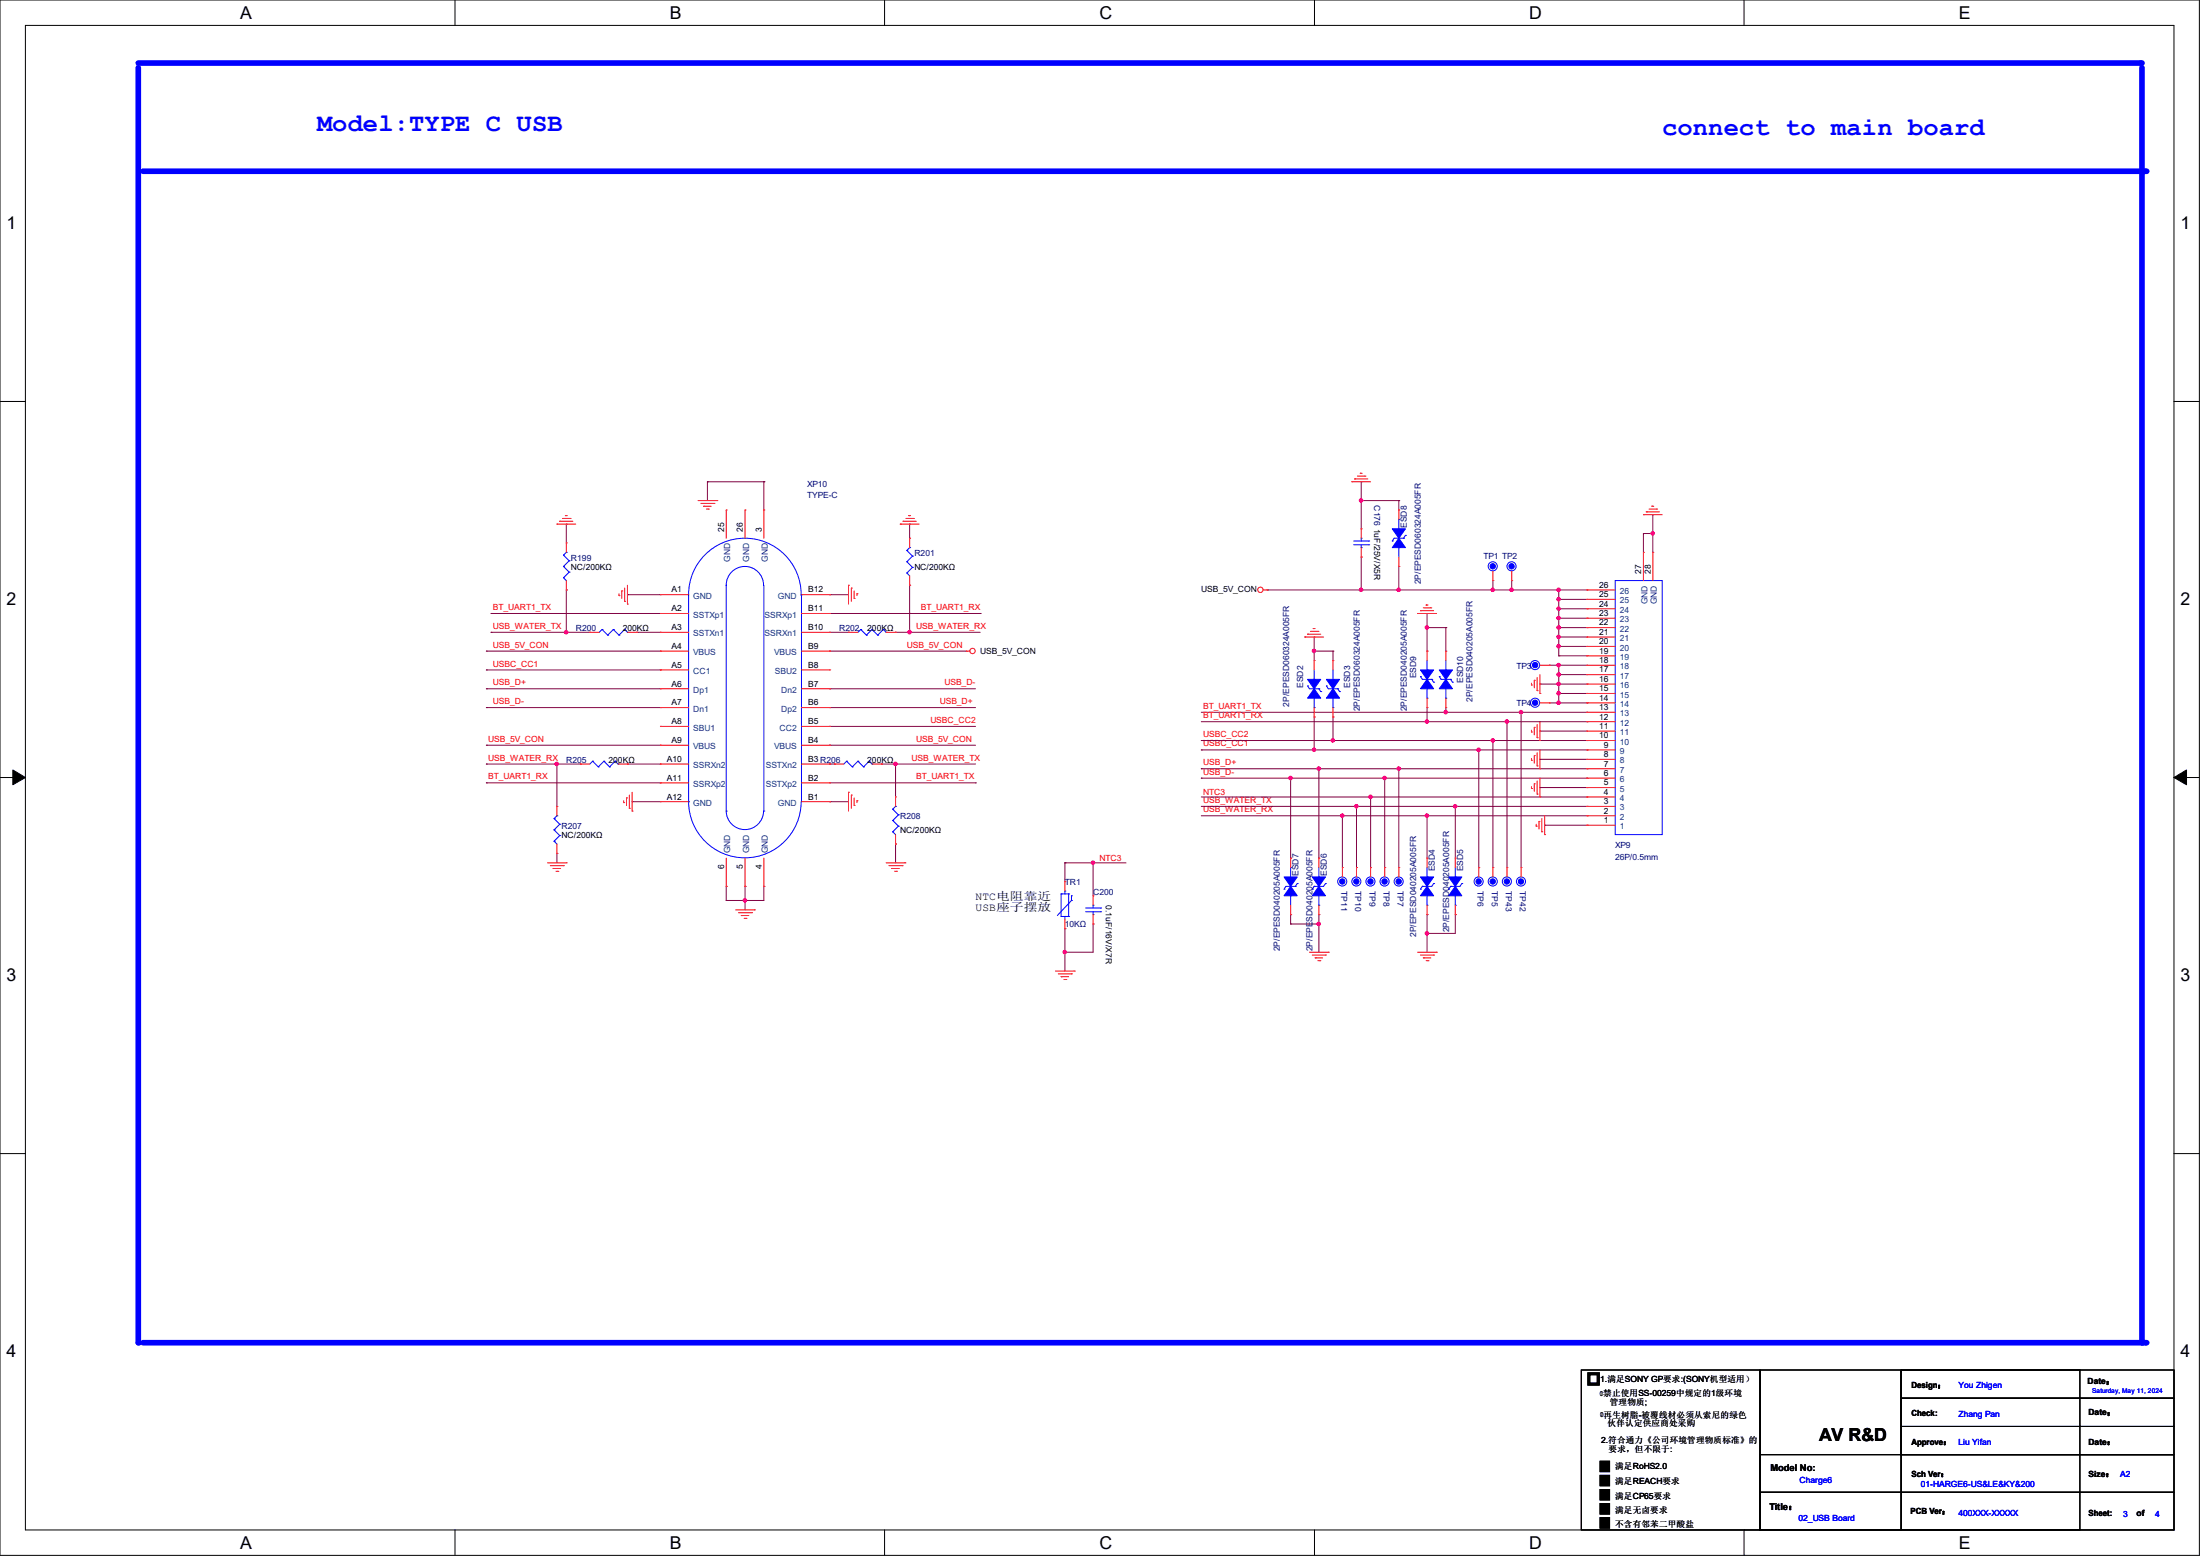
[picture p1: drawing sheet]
<svg xmlns="http://www.w3.org/2000/svg" width="297mm" height="210mm" viewBox="0 0 297 210" stroke-linecap="round" stroke-linejoin="round" font-family="sans-serif">
<path d="M0 0h296.9v209.9h-296.9zM3.4 3.4h290.1v203.1h-290.1z" fill="none" stroke="#000" stroke-width=".14"/>
<g fill="#fff">
<path d="M32.4 .4h1.6v2.7h-1.6z"/>
<path d="M32.4 206.9h1.6v2.7h-1.6z"/>
</g>
<path d="M61.4 0v3.4M61.4 206.5v3.4" fill="none" stroke="#000" stroke-width=".14"/>
<g fill="#fff">
<path d="M90.4 .4h1.6v2.7h-1.6z"/>
<path d="M90.4 206.9h1.6v2.7h-1.6z"/>
</g>
<path d="M119.4 0v3.4M119.4 206.5v3.4" fill="none" stroke="#000" stroke-width=".14"/>
<g fill="#fff">
<path d="M148.4 .4h1.7v2.7h-1.7z"/>
<path d="M148.4 206.9h1.7v2.7h-1.7z"/>
</g>
<path d="M177.5 0v3.4M177.5 206.5v3.4" fill="none" stroke="#000" stroke-width=".14"/>
<g fill="#fff">
<path d="M206.5 .4h1.7v2.7h-1.7z"/>
<path d="M206.5 206.9h1.7v2.7h-1.7z"/>
</g>
<path d="M235.5 0v3.4M235.5 206.5v3.4" fill="none" stroke="#000" stroke-width=".14"/>
<g fill="#fff">
<path d="M264.5 .4h1.5v2.7h-1.5z"/>
<path d="M264.5 206.9h1.5v2.7h-1.5z"/>
<path d="M.9 28.8h1.3v2.7h-1.3z"/>
<path d="M294.4 28.8h1.3v2.7h-1.3z"/>
<path d="M.9 79.5h1.3v2.7h-1.3z"/>
<path d="M294.4 79.5h1.3v2.7h-1.3z"/>
</g>
<path d="M0 54.2h3.4M293.5 54.2h3.4" fill="none" stroke="#000" stroke-width=".14"/>
<g fill="#fff">
<path d="M.9 130.3h1.3v2.7h-1.3z"/>
<path d="M294.4 130.3h1.3v2.7h-1.3z"/>
</g>
<path d="M0 104.9h3.4M293.5 104.9h3.4" fill="none" stroke="#000" stroke-width=".14"/>
<path d="M1.7 103.9l1.7 1-1.7 1zM293.5 104.9l1.7-1v2z" fill="#000" stroke="#000" stroke-width=".14"/>
<g fill="#fff">
<path d="M.9 181.1h1.3v2.6h-1.3z"/>
<path d="M294.4 181.1h1.3v2.6h-1.3z"/>
</g>
<path d="M0 155.7h3.4M293.5 155.7h3.4" fill="none" stroke="#000" stroke-width=".14"/>
<path d="M18.7 9.1v172.1" fill="none" stroke="#00f" stroke-width=".76"/>
<circle cx="18.7" cy="181.2" r=".38" fill="#00f"/>
<path d="M289.2 9.1v172.1" fill="none" stroke="#00f" stroke-width=".76"/>
<circle cx="289.2" cy="181.2" r=".38" fill="#00f"/>
<path d="M18.7 8.5h270.4" fill="none" stroke="#00f" stroke-width=".76"/>
<circle cx="289.1" cy="8.5" r=".38" fill="#00f"/>
<path d="M19.3 23.1h270.4" fill="none" stroke="#00f" stroke-width=".76"/>
<circle cx="289.7" cy="23.1" r=".38" fill="#00f"/>
<path d="M19.3 181.2h270.4" fill="none" stroke="#00f" stroke-width=".76"/>
<circle cx="289.7" cy="181.2" r=".38" fill="#00f"/>
<g fill="none" stroke="#800040" stroke-width=".14">
<path d="M76.5 79.6h.1M76.5 70.7h.1M76.5 70.7v2.6M76.5 79.6v5.7M95.5 65h.1M95.5 65v2.6M95.5 65h7.6M103.1 65h.1M103.1 65v3.8M122.8 79h.1M122.8 70.7h.1M122.8 70.7v1.9"/>
<path d="M122.8 79v6.3M171.1 79.6h.1M171.1 79.6h43.1M183.8 65h.1M183.8 75.2h.1M183.8 79.6h.1M183.8 67.6h.1M183.8 65v6.4M183.8 75.2v4.4M183.8 67.6h5M188.8 76.5h.1M188.8 67.6h.1"/>
<path d="M188.8 67.6v1.2M188.8 76.5v3.1M201.5 79.6h.1M201.5 78.4v1.2M204.1 79.6h.1M204.1 78.4v1.2M210.4 79.6h.1M210.4 79.6v8.9M221.9 72h.1M221.9 72v2.5M221.9 72h1.2M223.1 69.5h.1"/>
<path d="M223.1 72h.1M223.1 69.5v5M65.7 93h.1M65.7 87.9h.1M65.7 90.4h.1M65.7 95.5h.1M65.7 93h23.5M65.7 87.9h23.5M65.7 90.4h23.5M65.7 95.5h23.5M66.3 85.3h.1M66.3 82.8h.1"/>
<path d="M66.3 85.3h13.3M66.3 82.8h22.9M76.5 85.3h.1M84.7 80.3h.1M84.7 80.3h4.5M86 85.3h.1M86 85.3h3.2M112 80.3h.1M112 87.9h.1M112 98h.1M112 93h.1M112 95.5h.1"/>
<path d="M112 93h19.7M112 87.9h18.4M112 80.3h2.6M112 95.5h19.7M112 85.3h2.6M112 98h19.7M112 82.8h20.3M114.6 85.3h.1M120.9 85.3h.1M120.9 85.3h11.4M122.8 85.3h.1M132.3 82.8h.1"/>
<path d="M162.2 99.9h.1M162.2 96.1h52M162.2 97.4h52M162.2 99.9h52M177.4 86h.1M177.4 87.9h.1M177.4 96.8h.1M177.4 87.9h2.6M177.4 86v3.2M177.4 96.8v4.4M180 87.9h.1M180 96.8h.1"/>
<path d="M180 87.9v1.3M180 96.8v3.1M192.7 97.4h.1M192.7 82.8h.1M192.7 84.7h.1M192.7 87.9h.1M192.7 84.7h2.5M192.7 82.8v5.1M192.7 95.5v1.9M195.2 96.1h.1M195.2 84.7h.1M195.2 84.7v3.2"/>
<path d="M195.2 95.5v.6M201.5 99.9h.1M201.5 99.9v17.2M203.5 97.4h.1M203.5 97.4v19.7M205.4 96.1h.1M205.4 96.1v21M207.9 92.3h.1M207.9 98.7h.1M207.9 92.3h6.3M207.9 98.7h6.3M209.2 89.8h.1"/>
<path d="M209.2 89.8h5M209.2 94.9h5M210.4 86h.1M210.4 80.9h.1M210.4 82.2h.1M210.4 87.2h.1M210.4 83.4h.1M210.4 84.7h.1M210.4 88.5h.1M210.4 89.8h.1M210.4 93.6h.1M210.4 92.3h.1"/>
<path d="M210.4 91.1h.1M210.4 94.9h.1M210.4 89.8v5.1M210.4 80.9h3.8M210.4 82.2h3.8M210.4 87.2h3.8M210.4 83.4h3.8M210.4 84.7h3.8M210.4 86h3.8M210.4 88.5h3.8M210.4 91.1h3.8M210.4 93.6h3.8"/>
<path d="M214.2 93.6h.1M214.2 94.9h.1M214.2 99.9h.1M214.2 97.4h.1M214.2 96.1h.1M65.7 100.6h.1M65.7 103.1h.1M65.7 105.7h.1M65.7 100.6h23.5M65.7 103.1h12.7M65.7 105.7h23.5M75.2 103.1h.1"/>
<path d="M75.2 115.2h.1M75.2 103.1v5.7M75.2 115.2v1.3M84.7 103.1h.1M84.7 103.1h4.5M85.3 108.2h.1M85.3 108.2h3.9M98 119.6h.1M98 119.6v1.9M100.6 119.6h.1M100.6 119.6v3.2M103.1 119.6h.1"/>
<path d="M103.1 119.6v1.9h-5.1M112 108.2h.1M112 100.6h.1M112 103.1h.1M112 100.6h19.7M112 108.2h2.6M112 103.1h.6M112 105.7h19.7M119 103.1h.1M119 103.1h12.7M120.9 103.1h.1M120.9 113.9h.1"/>
<path d="M120.9 103.1v4.5M120.9 113.9v2.6M131.7 105.7h.1M143.8 116.5h.1M143.8 116.5h8.2M143.8 116.5v2.5M147.6 116.5h.1M147.6 116.5v4.4M162.2 105h.1M162.2 103.8h.1M162.2 101.2h.1M162.2 110.1h52"/>
<path d="M162.2 108.8h52M162.2 107.6h52M162.2 105h52M162.2 103.8h52M162.2 101.2h52M174.2 115.8h.1M174.2 105v10.8M178.1 115.8h.1M178.1 103.8v12M181.2 110.1h.1M181.2 110.1v7M183.1 108.8h.1"/>
<path d="M183.1 108.8v8.3M185 107.6h.1M185 107.6v9.5M186.9 105h.1M186.9 117.1h.1M186.9 105v12.1M188.8 103.8h.1M188.8 103.8v13.3M192.7 110.1h.1M192.7 110.1v5.7M196.5 108.8h.1M196.5 108.8v7"/>
<path d="M199.6 101.2h.1M199.6 101.2v15.9M207.9 106.3h.1M207.9 102.5h.1M207.9 106.3h6.3M207.9 102.5h6.3M208.5 111.4h.1M208.5 111.4h5.7M214.2 107.6h.1M214.2 105h.1M214.2 103.8h.1M214.2 101.2h.1"/>
<path d="M98 121.5h.1M100.6 121.5h.1M143.8 128.5h.1M143.8 125.3h.1M143.8 125.3v5.8M147.6 124.7h.1M147.6 124.7v3.8h-3.8M174.2 123.4h.1M174.2 124.7h.1M174.2 123.4v1.3M174.2 124.7h3.9M178.1 124.7h.1"/>
<path d="M178.1 123.4h.1M178.1 123.4v5.1M192.7 123.4h.1M192.7 126h.1M192.7 123.4v5.1M196.5 123.4h.1M196.5 123.4v2.6h-3.8"/>
</g>
<g fill="#f0f" stroke="#f0f" stroke-width=".14">
<circle cx="147.6" cy="116.4" r=".23"/>
<circle cx="143.7" cy="128.5" r=".23"/>
<circle cx="223.1" cy="72" r=".23"/>
<circle cx="76.4" cy="85.3" r=".23"/>
<circle cx="75.2" cy="103.1" r=".23"/>
<circle cx="120.9" cy="103.1" r=".23"/>
<circle cx="122.8" cy="85.3" r=".23"/>
<circle cx="183.7" cy="79.6" r=".23"/>
<circle cx="210.4" cy="87.2" r=".23"/>
<circle cx="210.4" cy="84.7" r=".23"/>
<circle cx="210.4" cy="86" r=".23"/>
<circle cx="210.4" cy="82.1" r=".23"/>
<circle cx="210.4" cy="80.9" r=".23"/>
<circle cx="210.4" cy="83.4" r=".23"/>
<circle cx="210.4" cy="92.3" r=".23"/>
<circle cx="195.2" cy="96.1" r=".23"/>
<circle cx="192.6" cy="97.4" r=".23"/>
<circle cx="210.4" cy="91" r=".23"/>
<circle cx="188.8" cy="79.6" r=".23"/>
<circle cx="201.5" cy="79.6" r=".23"/>
<circle cx="183.7" cy="67.5" r=".23"/>
<circle cx="192.6" cy="126" r=".23"/>
<circle cx="174.2" cy="105" r=".23"/>
<circle cx="178" cy="103.7" r=".23"/>
<circle cx="178" cy="124.7" r=".23"/>
<circle cx="177.4" cy="101.2" r=".23"/>
<circle cx="179.9" cy="99.9" r=".23"/>
<circle cx="177.4" cy="87.9" r=".23"/>
<circle cx="100.6" cy="121.5" r=".23"/>
<circle cx="210.4" cy="94.8" r=".23"/>
<circle cx="192.6" cy="84.7" r=".23"/>
<circle cx="204.1" cy="79.6" r=".23"/>
<circle cx="210.4" cy="79.6" r=".23"/>
<circle cx="210.4" cy="89.8" r=".23"/>
<circle cx="210.4" cy="93.6" r=".23"/>
<circle cx="181.2" cy="110.1" r=".23"/>
<circle cx="192.6" cy="110.1" r=".23"/>
<circle cx="183.1" cy="108.8" r=".23"/>
<circle cx="196.4" cy="108.8" r=".23"/>
<circle cx="185" cy="107.5" r=".23"/>
<circle cx="186.9" cy="105" r=".23"/>
<circle cx="188.8" cy="103.7" r=".23"/>
<circle cx="199.6" cy="101.2" r=".23"/>
<circle cx="201.5" cy="99.9" r=".23"/>
<circle cx="203.4" cy="97.4" r=".23"/>
<circle cx="205.3" cy="96.1" r=".23"/>
</g>
<g fill="none" stroke="#f00" stroke-width=".14">
<path d="M75.2 70.7h.1M75.2 70.7h2.5M75.6 70.4h.1M75.6 70.4h1.7M75.9 70h1.1M76.3 69.6h.1M76.3 69.6h.3M76.5 79.6h.1M76.5 73.3h.1M76.5 73.3v1.2M76.5 78.4v1.2M77 70h.1"/>
<path d="M83.9 79.8h.1M83.9 79.8v1M84.3 79.4v1.8M84.7 79v2.5M94.2 67.6h2.6M94.6 67.9h1.8M95 68.3h.1M95 68.3h1M95.4 68.7h.2M95.6 68.7h.1M96.4 67.9h.1M96.8 67.6h.1"/>
<path d="M98 68.8h.1M98 68.8v3.8M100.6 68.8h.1M100.6 68.8v3.8M103.1 68.8h.1M103.1 68.8v3.8M114.6 79h.1M114.6 79v2.5M114.9 79.4h.1M114.9 79.4v1.8M115.3 79.8v1M121.5 70.7h.1"/>
<path d="M121.5 70.7h2.6M121.9 70.4h.1M121.9 70.4h1.8M122.3 70h1M122.7 69.6h.1M122.7 69.6h.2M122.8 79h.1M122.8 72.6h.1M122.8 72.6v1.3M122.8 77.7v1.3M123.3 70h.1M170.6 79.6h.5"/>
<path d="M171.1 79.6h.1M182.5 65h.1M182.5 65h2.5M182.9 64.6h.1M182.9 64.6h1.8M183.3 64.3h1M183.6 63.9h.1M183.6 63.9h.3M183.8 71.4h.1M183.8 75.2h.1M183.8 71.4v1.2M183.8 73.9v1.3"/>
<path d="M184.3 64.3h.1M188.8 76.5h.1M188.8 68.8h.1M188.8 68.8v1.3M188.8 75.2v1.3M201.5 78.4h.1M201.5 77.1v1.3M204.1 78.4h.1M204.1 77.1v1.3M214.2 79.6h.1M214.2 79.6h3.9M221.9 69.5h.1"/>
<path d="M221.9 74.5h.1M221.9 69.5h2.5M221.9 74.5v3.9M222.2 69.1h.1M222.2 69.1h1.8M222.6 68.7h1M223 68.3h.1M223 68.3h.3M223.1 74.5h.1M223.1 74.5v3.9M223.6 68.7h.1M79.6 85.3h.1"/>
<path d="M79.6 85.3h1.3M83.6 80.4h.1M83.6 80.1v.3M84.3 81.2h.1M84.7 81.5h.1M84.7 85.3h1.3M86 85.3h.1M89.2 80.3h.1M89.2 82.8h.1M89.2 85.3h.1M89.2 87.9h.1M89.2 90.4h.1"/>
<path d="M89.2 93h.1M89.2 95.5h.1M89.2 98h.1M89.2 87.9h3.8M89.2 82.8h3.8M89.2 85.3h3.8M89.2 80.3h3.8M89.2 90.4h3.8M89.2 93h3.8M89.2 95.5h3.8M89.2 98h3.8M108.2 87.9h3.8"/>
<path d="M108.2 82.8h3.8M108.2 85.3h3.8M108.2 80.3h3.8M108.2 90.4h3.8M108.2 93h3.8M108.2 95.5h3.8M108.2 98h3.8M112 98h.1M112 95.5h.1M112 93h.1M112 90.4h.1M112 87.9h.1"/>
<path d="M112 85.3h.1M112 82.8h.1M112 80.3h.1M114.6 85.3h.1M114.6 85.3h1.2M115.3 80.8h.1M115.7 80.1h.1M115.7 80.1v.3M119.6 85.3h1.3M120.9 85.3h.1M130.4 87.9h.1M130.4 87.9h.5"/>
<path d="M176.1 86h.1M176.1 86h2.6M176.5 85.6h.1M176.5 85.6h1.8M176.9 85.2h1M177.3 84.8h.1M177.3 84.8h.2M177.4 89.2h.1M177.4 96.8h.1M177.4 89.2v1.2M177.4 95.5v1.3M177.9 85.2h.1"/>
<path d="M180 89.2h.1M180 96.8h.1M180 89.2v1.2M180 95.5v1.3M191.4 82.8h.1M191.4 82.8h2.5M191.8 82.4h.1M191.8 82.4h1.7M192.2 82h1M192.5 81.7h.1M192.5 81.7h.3M192.7 87.9h.1"/>
<path d="M192.7 95.5h.1M192.7 87.9v1.3M192.7 94.2v1.3M193.2 82h.1M195.2 87.9h.1M195.2 95.5h.1M195.2 87.9v1.3M195.2 94.2v1.3M206.8 92.5h.1M206.8 98.8h.1M206.8 92.2v.3M206.8 98.6v.2"/>
<path d="M207.1 91.8h.1M207.1 98.2h.1M207.1 91.8v1M207.1 98.2v1M207.5 93.2h.1M207.5 99.6h.1M207.5 91.4v1.8M207.5 97.8v1.8M207.9 93.6h.1M207.9 99.9h.1M207.9 91.1v2.5M207.9 97.4v2.5"/>
<path d="M207.9 94.9h1.3M207.9 89.8h1.3M209.2 89.8h.1M209.2 94.9h.1M214.2 99.9h.1M214.2 98.7h.1M214.2 97.4h.1M214.2 96.1h.1M214.2 94.9h.1M214.2 93.6h.1M214.2 92.3h.1M214.2 91.1h.1"/>
<path d="M214.2 89.8h.1M214.2 88.5h.1M214.2 87.2h.1M214.2 86h.1M214.2 84.7h.1M214.2 83.4h.1M214.2 82.2h.1M214.2 80.9h.1M214.2 86h3.9M214.2 99.9h3.9M214.2 98.7h3.9M214.2 97.4h3.9"/>
<path d="M214.2 96.1h3.9M214.2 94.9h3.9M214.2 93.6h3.9M214.2 92.3h3.9M214.2 91.1h3.9M214.2 89.8h3.9M214.2 88.5h3.9M214.2 87.2h3.9M214.2 84.7h3.9M214.2 83.4h3.9M214.2 82.2h3.9M214.2 80.9h3.9"/>
<path d="M73.9 116.5h2.6M74.3 116.8h1.8M74.7 117.2h.1M74.7 117.2h1M75.1 117.6h.2M75.2 115.2h.1M75.2 108.8h.1M75.2 108.8v1.3M75.2 113.9v1.3M75.3 117.6h.1M76.1 116.8h.1M76.5 116.5h.1"/>
<path d="M78.4 103.1h.1M78.4 103.1h1.2M83.4 103.1h1.3M84.2 108.3h.1M84.2 108.1v.2M84.6 107.7h.1M84.6 107.7v1M84.7 103.1h.1M85 109.1h.1M85 107.3v1.8M85.3 109.5h.1M85.3 106.9v2.6"/>
<path d="M89.2 100.6h.1M89.2 103.1h.1M89.2 105.7h.1M89.2 108.2h.1M89.2 103.1h3.8M89.2 100.6h3.8M89.2 105.7h3.8M89.2 108.2h3.8M98 119.6h.1M98 115.8v3.8M100.6 119.6h.1M100.6 115.8v3.8"/>
<path d="M103.1 119.6h.1M103.1 115.8v3.8M108.2 103.1h3.8M108.2 100.6h3.8M108.2 105.7h3.8M108.2 108.2h3.8M112 108.2h.1M112 105.7h.1M112 103.1h.1M112 100.6h.1M112.6 103.1h.1M112.6 103.1h1.3"/>
<path d="M114.6 106.9h.1M114.6 106.9v2.6M114.9 107.3h.1M114.9 107.3v1.8M115.3 108.7h.1M115.3 107.7v1M115.7 108.1h.1M115.7 108.1v.2M117.7 103.1h1.3M119 103.1h.1M119.6 116.5h2.6M120 116.8h1.8"/>
<path d="M120.4 117.2h.1M120.4 117.2h1M120.8 117.6h.2M120.9 113.9h.1M120.9 107.6h.1M120.9 107.6v1.2M120.9 112.6v1.3M121 117.6h.1M121.8 116.8h.1M122.2 116.5h.1M143.8 119h.1M143.8 119v1.3"/>
<path d="M174.2 115.8h.1M174.2 115.8v1.3M178.1 115.8h.1M178.1 115.8v1.3M181.2 117.1h.1M181.2 117.1v1.3M183.1 117.1h.1M183.1 117.1v1.3M185 117.1h.1M185 117.1v1.3M186.9 117.1h.1M186.9 117.1v1.3"/>
<path d="M188.8 117.1h.1M188.8 117.1v1.3M192.7 115.8h.1M192.7 115.8v1.3M196.5 115.8h.1M196.5 115.8v1.3M199.6 117.1h.1M199.6 117.1v1.3M201.5 117.1h.1M201.5 117.1v1.3M203.5 117.1h.1M203.5 117.1v1.3"/>
<path d="M205.4 117.1h.1M205.4 117.1v1.3M206.8 106.4h.1M206.8 102.6h.1M206.8 102.4v.2M206.8 106.2v.2M207.1 105.8h.1M207.1 102h.1M207.1 102v1M207.1 105.8v1M207.4 111.5h.1M207.4 111.3v.2"/>
<path d="M207.5 107.2h.1M207.5 103.4h.1M207.5 101.6v1.8M207.5 105.4v1.8M207.8 110.9h.1M207.8 110.9v1M207.9 107.6h.1M207.9 103.8h.1M207.9 101.2v2.6M207.9 105v2.6M208.2 112.3h.1M208.2 110.5v1.8"/>
<path d="M208.5 112.6h.1M208.5 110.1v2.5M214.2 111.4h.1M214.2 110.1h.1M214.2 108.8h.1M214.2 107.6h.1M214.2 106.3h.1M214.2 105h.1M214.2 103.8h.1M214.2 102.5h.1M214.2 101.2h.1M214.2 111.4h3.9"/>
<path d="M214.2 110.1h3.9M214.2 108.8h3.9M214.2 107.6h3.9M214.2 106.3h3.9M214.2 105h3.9M214.2 103.8h3.9M214.2 102.5h3.9M214.2 101.2h3.9M99.3 122.8h2.6M99.7 123.2h1.8M100.1 123.6h.1M100.1 123.6h1"/>
<path d="M100.5 124h.2M100.7 124h.1M101.5 123.2h.1M101.9 122.8h.1M142.5 131.1h2.5M142.9 131.4h1.8M143.3 131.8h.1M143.3 131.8h1M143.6 132.2h.3M143.8 125.3h.1M143.8 124.1v1.2M143.9 132.2h.1"/>
<path d="M144.7 131.4h.1M145 131.1h.1M147.6 120.9h.1M147.6 124.7h.1M147.6 120.9v1.3M147.6 123.4v1.3M174.2 123.4h.1M174.2 122.2v1.2M176.8 128.5h2.5M177.2 128.9h1.7M177.5 129.3h.1M177.5 129.3h1.1"/>
<path d="M177.9 129.7h.3M178.1 123.4h.1M178.1 122.2v1.2M178.2 129.7h.1M178.9 128.9h.1M179.3 128.5h.1M191.4 128.5h2.5M191.8 128.9h1.7M192.2 129.3h.1M192.2 129.3h1M192.5 129.7h.3M192.7 123.4h.1"/>
<path d="M192.7 122.2v1.2M192.8 129.7h.1M193.5 128.9h.1M193.9 128.5h.1M196.5 123.4h.1M196.5 122.2v1.2"/>
<circle cx="170.2" cy="79.6" r=".36"/>
<circle cx="131.3" cy="87.9" r=".36"/>
</g>
<g fill="#000" stroke="#000" stroke-width=".14">
<path d="M216 197.2h1.3v1.4h-1.3z" fill-rule="evenodd"/>
<path d="M216 199.1h1.3v1.4h-1.3z" fill-rule="evenodd"/>
<path d="M216 197.2h1.3v1.4h-1.3z" fill-rule="evenodd"/>
<path d="M216 199.1h1.3v1.4h-1.3z" fill-rule="evenodd"/>
<path d="M216 197.2h1.3v1.4h-1.3z" fill-rule="evenodd"/>
<path d="M216 199.1h1.3v1.4h-1.3z" fill-rule="evenodd"/>
<path d="M216 201h1.3v1.4h-1.3z" fill-rule="evenodd"/>
<path d="M216 202.9h1.3v1.4h-1.3z" fill-rule="evenodd"/>
<path d="M216 204.9h1.3v1.3h-1.3z" fill-rule="evenodd"/>
<path d="M216 201h1.3v1.4h-1.3z" fill-rule="evenodd"/>
<path d="M216 202.9h1.3v1.4h-1.3z" fill-rule="evenodd"/>
<path d="M216 204.9h1.3v1.3h-1.3z" fill-rule="evenodd"/>
<path d="M216 201h1.3v1.4h-1.3z" fill-rule="evenodd"/>
<path d="M216 202.9h1.3v1.4h-1.3z" fill-rule="evenodd"/>
<path d="M216 204.9h1.3v1.3h-1.3z" fill-rule="evenodd"/>
</g>
<path d="M213.5 184.9h24.1v21.6h-24.1zM237.6 184.9h19.1v21.6h-19.1zM237.6 196.3h55.9v5.1h-55.9zM256.7 184.9h24.1v21.6h-24.1zM256.7 184.9h36.8v3.8h-36.8zM256.7 188.7h36.8v3.8h-36.8zM256.7 192.5h36.8v3.8h-36.8zM237.6 201.4h55.9v5.1h-55.9z" fill="none" stroke="#000" stroke-width=".14"/>
<path d="M214.5 185.4h1.3v1.4h-1.3z" fill="none" stroke="#000" stroke-width=".38"/>
<g fill="none" stroke="#00f" stroke-width=".14">
<path d="M76.1 76.5h.1M76.1 74.9h.1M76.1 78h.1M76.1 76.5l.7 .7M76.1 74.9l.7 .8M76.1 78l.4 .4M76.5 74.5h.1M76.5 74.5l-.4 .4M76.8 77.2h.1M76.8 75.7h.1M76.8 77.2l-.7 .8M76.8 75.7l-.7 .8"/>
<path d="M103.1 79a2.52 2.52 0 0 0-2.5-2.5 2.52 2.52 0 0 0-2.6 2.5v30.5M103.1 79v30.5M122.4 75.8h.1M122.4 74.3h.1M122.4 77.3h.1M122.4 75.8l.8 .8M122.4 74.3l.8 .8M122.4 77.3l.4 .4M122.8 73.9h.1M122.8 73.9l-.4 .4M123.2 76.6h.1M123.2 75.1h.1"/>
<path d="M123.2 76.6l-.8 .7M123.2 75.1l-.8 .7M182.8 73h2M182.8 73.5h2M183.8 72.6h.1M183.8 73.9h.1M183.8 72.6v.4M183.8 73.5v.4M184.8 73h.1M184.8 73.5h.1M188 73h.1M188.8 73.9h.1"/>
<path d="M188.8 70.1h.1M188.8 70.1v1.3M188.8 73.9v1.3M189.5 72.6h.1M189.5 72.6h-1.3l-.2 .4M189.7 72.3h.1M189.7 72.3l-.2 .3M218.1 78.4h6.3v34.2h-6.3zM81.3 85h.1M81.3 85l.7 .7M81.3 85l-.4 .3M82 85.7h.1"/>
<path d="M82.8 85h.1M82.8 85l-.8 .7M82.8 85l.8 .7M83.6 85.7h.1M84.3 85h.1M84.3 85l-.7 .7M84.3 85l.4 .3M84.7 85.3h.1M108.2 80.3a7.6 7.6 0 0 0-7.6-7.7 7.6 7.6 0 0 0-7.6 7.7v27.9M108.2 80.3h.1M108.2 80.3v27.9M116.2 85h.1"/>
<path d="M116.2 85l.8 .7M116.2 85l-.4 .3M117 85.7h.1M117.7 85h.1M117.7 85l-.7 .7M117.7 85l.8 .7M118.5 85.7h.1M119.3 85h.1M119.3 85l-.8 .7M119.3 85l.3 .3M119.6 85.3h.1M176.5 92.6h.1"/>
<path d="M176.5 92.6l.3 .4h1.3M177.4 91.7h.1M177.4 95.5h.1M177.4 90.4v1.3M177.4 94.2v1.3M178.1 93h.1M178.1 93l.2 .3M178.3 93.3h.1M179.1 92.6h.1M179.1 92.6l.2 .4h1.3M180 91.7h.1M180 95.5h.1"/>
<path d="M180 90.4v1.3M180 94.2v1.3M180.6 93h.1M180.6 93l.2 .3M180.8 93.3h.1M191.8 91.3h.1M191.8 91.3l.2 .4h1.3M192.7 90.4h.1M192.7 94.2h.1M192.7 89.2v1.2M192.7 93v1.2M193.3 91.7h.1"/>
<path d="M193.3 91.7l.2 .4M193.5 92.1h.1M194.3 91.3h.1M194.3 91.3l.3 .4h1.2M195.2 90.4h.1M195.2 94.2h.1M195.2 89.2v1.2M195.2 93v1.2M195.8 91.7h.1M195.8 91.7l.3 .4M196.1 92.1h.1M74.8 112h.1"/>
<path d="M74.8 110.5h.1M74.8 113.5h.1M74.8 112l.8 .8M74.8 110.5l.8 .8M74.8 113.5l.4 .4M75.2 110.1h.1M75.2 110.1l-.4 .4M75.6 112.8h.1M75.6 111.3h.1M75.6 112.8l-.8 .7M75.6 111.3l-.8 .7M80 102.7h.1"/>
<path d="M80 102.7l.8 .8M80 102.7l-.4 .4M80.8 103.5h.1M81.5 102.7h.1M81.5 102.7l-.7 .8M81.5 102.7l.8 .8M82.3 103.5h.1M83.1 102.7h.1M83.1 102.7l-.8 .8M83.1 102.7l.3 .4M83.4 103.1h.1M93 108.2a7.6 7.6 0 0 0 7.6 7.6 7.6 7.6 0 0 0 7.6-7.6"/>
<path d="M93 108.2h.1M98 109.5a2.52 2.52 0 0 0 2.6 2.5 2.52 2.52 0 0 0 2.5-2.5M98 109.5h.1M103.1 109.5h.1M114.3 102.7h.1M114.3 102.7l.8 .8M114.3 102.7l-.4 .4M115.1 103.5h.1M115.8 102.7h.1M115.8 102.7l-.7 .8M115.8 102.7l.8 .8M116.6 103.5h.1"/>
<path d="M117.3 102.7h.1M117.3 102.7l-.7 .8M117.3 102.7l.4 .4M117.7 103.1h.1M120.5 110.7h.1M120.5 109.2h.1M120.5 112.3h.1M120.5 110.7l.8 .8M120.5 109.2l.8 .8M120.5 112.3l.4 .3M120.9 108.8h.1M120.9 108.8l-.4 .4"/>
<path d="M121.3 111.5h.1M121.3 110h.1M121.3 111.5l-.8 .8M121.3 110l-.8 .7M174.2 117.1h.1M174.2 117.1v1.3M174.9 119.6h.1M174.9 119.6h-1.3l-.2 .4M175.1 119.3h.1M175.1 119.3l-.2 .3M177.4 119.6h.1M177.4 119.6l-.2 .4"/>
<path d="M178.1 118.4h.1M178.1 117.1v1.3M178.9 119.3h.1M178.9 119.3l-.2 .3h-1.3M192 119.6h.1M192 119.6l-.2 .4M192.7 118.4h.1M192.7 117.1v1.3M193.5 119.3h.1M193.5 119.3l-.2 .3h-1.3M195.8 119.6h.1M195.8 119.6l-.2 .4"/>
<path d="M196.5 118.4h.1M196.5 117.1v1.3M197.4 119.3h.1M197.4 119.3l-.3 .3h-1.3M143.3 123.7h.1M143.3 120.6h.1M143.3 123.7h1M143.3 120.6v3.1M143.3 120.6h1M143.8 123.7h.1M143.8 120.3h.1M143.8 120.3v.3"/>
<path d="M143.8 123.7v.4M144.3 120.6h.1M144.3 123.7h.1M144.3 120.6v3.1M144.7 121.5h.1M144.7 120.9h.1M144.7 121.5l-2 2.1M144.7 120.9v.6M146.6 122.6h2M146.6 123.1h2M147.6 122.2h.1M147.6 123.4h.1"/>
<path d="M147.6 122.2v.4M147.6 123.1v.3M148.6 122.6h.1M148.6 123.1h.1M173.4 120h.1M174.2 120.9h.1M174.2 120.9v1.3M177.2 120h.1M178.1 122.2h.1M178.1 120.9v1.3M191.8 120h.1M192.7 122.2h.1"/>
<path d="M192.7 120.9v1.3M195.6 120h.1M196.5 122.2h.1M196.5 120.9v1.3"/>
<circle cx="201.5" cy="76.4" r=".61"/>
<circle cx="204.1" cy="76.4" r=".61"/>
<circle cx="207.2" cy="89.8" r=".61"/>
<circle cx="207.2" cy="94.8" r=".61"/>
<circle cx="181.2" cy="119" r=".61"/>
<circle cx="183.1" cy="119" r=".61"/>
<circle cx="185" cy="119" r=".61"/>
<circle cx="186.9" cy="119" r=".61"/>
<circle cx="188.8" cy="119" r=".61"/>
<circle cx="199.6" cy="119" r=".61"/>
<circle cx="201.5" cy="119" r=".61"/>
<circle cx="203.4" cy="119" r=".61"/>
<circle cx="205.3" cy="119" r=".61"/>
</g>
<g fill="#00f" stroke="#00f" stroke-width=".14">
<path d="M194.3 90.4h1.8l-.9 1.3z" fill-rule="evenodd"/>
<path d="M195.2 91.7l.9 1.3h-1.8z" fill-rule="evenodd"/>
<path d="M174.2 119.6l.9 1.3h-1.7z" fill-rule="evenodd"/>
<path d="M173.4 118.4h1.7l-.9 1.2z" fill-rule="evenodd"/>
<path d="M191.8 90.4h1.7l-.8 1.3z" fill-rule="evenodd"/>
<path d="M192.7 91.7l.8 1.3h-1.7z" fill-rule="evenodd"/>
<path d="M191.8 118.4h1.7l-.8 1.2z" fill-rule="evenodd"/>
<path d="M192.7 119.6l.8 1.3h-1.7z" fill-rule="evenodd"/>
<path d="M188.8 72.6l.9 1.3h-1.7z" fill-rule="evenodd"/>
<path d="M188 71.4h1.7l-.9 1.2z" fill-rule="evenodd"/>
<path d="M179.1 91.7h1.7l-.8 1.3z" fill-rule="evenodd"/>
<path d="M180 93l.8 1.2h-1.7z" fill-rule="evenodd"/>
<path d="M177.2 118.4h1.7l-.8 1.2z" fill-rule="evenodd"/>
<path d="M178.1 119.6l.8 1.3h-1.7z" fill-rule="evenodd"/>
<path d="M195.6 118.4h1.8l-.9 1.2z" fill-rule="evenodd"/>
<path d="M196.5 119.6l.9 1.3h-1.8z" fill-rule="evenodd"/>
<path d="M176.5 91.7h1.8l-.9 1.3z" fill-rule="evenodd"/>
<path d="M177.4 93l.9 1.2h-1.8z" fill-rule="evenodd"/>
<circle cx="201.5" cy="119" r=".36"/>
<circle cx="199.6" cy="119" r=".36"/>
<circle cx="188.8" cy="119" r=".36"/>
<circle cx="186.9" cy="119" r=".36"/>
<circle cx="205.3" cy="119" r=".36"/>
<circle cx="185" cy="119" r=".36"/>
<circle cx="203.4" cy="119" r=".36"/>
<circle cx="183.1" cy="119" r=".36"/>
<circle cx="201.5" cy="76.4" r=".36"/>
<circle cx="181.2" cy="119" r=".36"/>
<circle cx="204.1" cy="76.4" r=".36"/>
<circle cx="207.2" cy="89.8" r=".36"/>
<circle cx="207.2" cy="94.8" r=".36"/>
</g>
<g font-size="3.4" fill="#00f">
<text x="42.8" y="17.7">Model:TYPE C USB</text>
<text x="224.4" y="18.3">connect to main board</text>
</g>
<g font-size="2.4">
<text x="32.4" y="2.6">A</text>
<text x="90.4" y="2.6">B</text>
<text x="148.4" y="2.6">C</text>
<text x="206.5" y="2.6">D</text>
<text x="264.5" y="2.6">E</text>
<text x=".9" y="30.9">1</text>
<text x="294.4" y="30.9">1</text>
<text x=".9" y="81.7">2</text>
<text x="294.4" y="81.7">2</text>
<text x=".9" y="132.5">3</text>
<text x="294.4" y="132.5">3</text>
<text x=".9" y="183.2">4</text>
<text x="294.4" y="183.2">4</text>
<text x="245.6" y="194.5">AV R&amp;D</text>
<text x="32.4" y="209.1">A</text>
<text x="90.4" y="209.1">B</text>
<text x="148.4" y="209.1">C</text>
<text x="206.5" y="209.1">D</text>
<text x="264.5" y="209.1">E</text>
</g>
<g font-size="1.5">
<text x="131.7" y="121.5">NTC电阻靠近</text>
<text x="131.7" y="123">USB座子摆放</text>
</g>
<g font-size="1.3">
<text x="238.9" y="203.8">Title：</text>
<text x="239" y="198.5">Model No:</text>
</g>
<g font-size="1.1" fill="#000080">
<text x="109" y="65.7">XP10</text>
<text x="109" y="67.3">TYPE-C</text>
<text x="185.5" y="68.2" transform="rotate(90 185.5 68.2)">C176</text>
<text x="189.9" y="71.2" transform="rotate(-90 189.9 71.2)">ESD8</text>
<text x="77.1" y="75.7">R199</text>
<text x="123.4" y="75">R201</text>
<text x="200.3" y="75.4">TP1 TP2</text>
<text x="191.8" y="78.9" transform="rotate(-90 191.8 78.9)">2P/EPESD060324A005FR</text>
<text x="77.7" y="85.2">R200</text>
<text x="113.3" y="85.2">R202</text>
<text x="174" y="95.4" transform="rotate(-90 174 95.4)">2P/EPESD060324A005FR</text>
<text x="175.9" y="92.8" transform="rotate(-90 175.9 92.8)">ESD2</text>
<text x="182.3" y="92.8" transform="rotate(-90 182.3 92.8)">ESD3</text>
<text x="191.2" y="91.6" transform="rotate(-90 191.2 91.6)">ESD9</text>
<text x="197.5" y="92.2" transform="rotate(-90 197.5 92.2)">ESD10</text>
<text x="198.8" y="94.7" transform="rotate(-90 198.8 94.7)">2P/EPESD040205A005FR</text>
<text x="204.7" y="90.3">TP3</text>
<text x="204.7" y="95.3">TP4</text>
<text x="183.6" y="96" transform="rotate(-90 183.6 96)">2P/EPESD060324A005FR</text>
<text x="189.9" y="96" transform="rotate(-90 189.9 96)">2P/EPESD040205A005FR</text>
<text x="76.5" y="103">R205</text>
<text x="75.8" y="111.8">R207</text>
<text x="121.5" y="110.6">R208</text>
<text x="143.8" y="119.5">TR1</text>
<text x="175.3" y="118.2" transform="rotate(-90 175.3 118.2)">ESD7</text>
<text x="179.1" y="118.2" transform="rotate(-90 179.1 118.2)">ESD6</text>
<text x="193.7" y="117.6" transform="rotate(-90 193.7 117.6)">ESD4</text>
<text x="197.5" y="117.6" transform="rotate(-90 197.5 117.6)">ESD5</text>
<text x="218.1" y="114.5">XP9</text>
<text x="218.1" y="116">26P/0.5mm</text>
<text x="143.8" y="125.2">10KΩ</text>
<text x="147.6" y="120.7">C200</text>
<text x="181.1" y="120.3" transform="rotate(90 181.1 120.3)">TP11</text>
<text x="183" y="120.3" transform="rotate(90 183 120.3)">TP10</text>
<text x="184.9" y="120.3" transform="rotate(90 184.9 120.3)">TP9</text>
<text x="186.8" y="120.3" transform="rotate(90 186.8 120.3)">TP8</text>
<text x="188.7" y="120.3" transform="rotate(90 188.7 120.3)">TP7</text>
<text x="195.6" y="125.9" transform="rotate(-90 195.6 125.9)">2P/EPESD040205A005FR</text>
<text x="199.5" y="120.3" transform="rotate(90 199.5 120.3)">TP6</text>
<text x="201.4" y="120.3" transform="rotate(90 201.4 120.3)">TP5</text>
<text x="203.3" y="120.3" transform="rotate(90 203.3 120.3)">TP43</text>
<text x="205.2" y="120.3" transform="rotate(90 205.2 120.3)">TP42</text>
<text x="172.8" y="128.4" transform="rotate(-90 172.8 128.4)">2P/EPESD040205A005FR</text>
<text x="177.2" y="128.4" transform="rotate(-90 177.2 128.4)">2P/EPESD040205A005FR</text>
<text x="191.2" y="126.5" transform="rotate(-90 191.2 126.5)">2P/EPESD040205A005FR</text>
</g>
<g font-size="1.1">
<text x="97.8" y="71.8" transform="rotate(-90 97.8 71.8)">25</text>
<text x="100.3" y="71.8" transform="rotate(-90 100.3 71.8)">26</text>
<text x="102.8" y="71.8" transform="rotate(-90 102.8 71.8)">3</text>
<text x="185.5" y="71.4" transform="rotate(90 185.5 71.4)">1uF/25V/X5R</text>
<text x="77.1" y="76.9">NC/200KΩ</text>
<text x="123.4" y="76.9">NC/200KΩ</text>
<text x="221.6" y="77.5" transform="rotate(-90 221.6 77.5)">27</text>
<text x="222.8" y="77.5" transform="rotate(-90 222.8 77.5)">28</text>
<text x="90.7" y="80">A1</text>
<text x="90.7" y="82.5">A2</text>
<text x="109.1" y="82.5">B11</text>
<text x="109.1" y="80">B12</text>
<text x="162.2" y="80">USB_5V_CON</text>
<text x="215.9" y="83.1">23</text>
<text x="215.9" y="81.9">24</text>
<text x="215.9" y="80.6">25</text>
<text x="215.9" y="79.3">26</text>
<text x="84.1" y="85.2">200KΩ</text>
<text x="90.7" y="85.1">A3</text>
<text x="90.7" y="87.6">A4</text>
<text x="109.1" y="87.6">B9</text>
<text x="109.1" y="85.1">B10</text>
<text x="117.1" y="85.2">200KΩ</text>
<text x="132.3" y="88.2">USB_5V_CON</text>
<text x="215.9" y="89.5">18</text>
<text x="215.9" y="88.2">19</text>
<text x="215.9" y="87">20</text>
<text x="215.9" y="85.7">21</text>
<text x="215.9" y="84.4">22</text>
<text x="90.7" y="90.1">A5</text>
<text x="90.7" y="92.7">A6</text>
<text x="90.7" y="95.2">A7</text>
<text x="109.1" y="95.2">B6</text>
<text x="109.1" y="92.7">B7</text>
<text x="109.1" y="90.1">B8</text>
<text x="215.9" y="95.8">13</text>
<text x="215.9" y="94.6">14</text>
<text x="215.9" y="93.3">15</text>
<text x="215.9" y="92">16</text>
<text x="215.9" y="90.8">17</text>
<text x="90.7" y="97.8">A8</text>
<text x="90.7" y="100.3">A9</text>
<text x="109.1" y="100.3">B4</text>
<text x="109.1" y="97.8">B5</text>
<text x="215.9" y="99.7">10</text>
<text x="215.9" y="98.4">11</text>
<text x="215.9" y="97.1">12</text>
<text x="216.5" y="100.9">9</text>
<text x="82.2" y="103">200KΩ</text>
<text x="90" y="102.8">A10</text>
<text x="90" y="105.4">A11</text>
<text x="90" y="107.9">A12</text>
<text x="109.1" y="107.9">B1</text>
<text x="109.1" y="105.4">B2</text>
<text x="109.1" y="102.8">B3 R206</text>
<text x="117.1" y="103">200KΩ</text>
<text x="216.5" y="107.3">4</text>
<text x="216.5" y="106">5</text>
<text x="216.5" y="104.7">6</text>
<text x="216.5" y="103.5">7</text>
<text x="216.5" y="102.2">8</text>
<text x="75.8" y="113.1">NC/200KΩ</text>
<text x="121.5" y="112.5">NC/200KΩ</text>
<text x="216.5" y="111.1">1</text>
<text x="216.5" y="109.8">2</text>
<text x="216.5" y="108.5">3</text>
<text x="97.8" y="117.3" transform="rotate(-90 97.8 117.3)">6</text>
<text x="100.3" y="117.3" transform="rotate(-90 100.3 117.3)">5</text>
<text x="102.8" y="117.3" transform="rotate(-90 102.8 117.3)">4</text>
<text x="149.3" y="122.2" transform="rotate(90 149.3 122.2)">0.1uF/16V/X7R</text>
<text x="216" y="186.5">1.满足SONY GP要求:(SONY机型适用）</text>
<text x="216.4" y="188.4">禁止使用SS-00259中规定的1级环境</text>
<text x="216.5" y="191.3">再生树脂-被覆线材必须从索尼的绿色</text>
<text x="217.3" y="189.6">管理物质;</text>
<text x="258.1" y="187.4">Design：</text>
<text x="258.1" y="191.2">Check:</text>
<text x="281.8" y="186.9">Date：</text>
<text x="281.9" y="191.1">Date：</text>
<text x="216.1" y="194.8">2.符合通力《公司环境管理物质标准》的</text>
<text x="217" y="192.5">伙伴认定供应商处采购</text>
<text x="217.2" y="196">要求，但不限于:</text>
<text x="258.1" y="195">Approve：</text>
<text x="281.9" y="195">Date：</text>
<text x="218.1" y="198.3">满足RoHS2.0</text>
<text x="218.1" y="200.2">满足REACH要求</text>
<text x="218.1" y="202.3">满足CP65要求</text>
<text x="258.1" y="199.3">Sch Ver：</text>
<text x="281.9" y="199.3">Size：</text>
<text x="218.1" y="204.2">满足无卤要求</text>
<text x="218.1" y="206.1">不含有邻苯二甲酸盐</text>
<text x="257.9" y="204.4">PCB Ver：</text>
<text x="281.9" y="204.6">Sheet:</text>
<text x="288.4" y="204.6">of</text>
</g>
<g font-size="1.1" fill="#004080">
<text x="98.6" y="75.9" transform="rotate(-90 98.6 75.9)">GND</text>
<text x="101.1" y="75.9" transform="rotate(-90 101.1 75.9)">GND</text>
<text x="103.7" y="75.9" transform="rotate(-90 103.7 75.9)">GND</text>
<text x="93.6" y="80.8">GND</text>
<text x="93.6" y="83.4">SSTXp1</text>
<text x="103.2" y="83.4">SSRXp1</text>
<text x="105" y="80.8">GND</text>
<text x="218.7" y="84">23</text>
<text x="218.7" y="82.7">24</text>
<text x="218.7" y="81.5">25</text>
<text x="218.7" y="80.2">26</text>
<text x="222.4" y="81.6" transform="rotate(-90 222.4 81.6)">GND</text>
<text x="223.7" y="81.6" transform="rotate(-90 223.7 81.6)">GND</text>
<text x="93.6" y="85.9">SSTXn1</text>
<text x="93.6" y="88.4">VBUS</text>
<text x="103.2" y="85.9">SSRXn1</text>
<text x="104.5" y="88.4">VBUS</text>
<text x="218.7" y="89.1">19</text>
<text x="218.7" y="87.8">20</text>
<text x="218.7" y="86.5">21</text>
<text x="218.7" y="85.3">22</text>
<text x="93.6" y="91">CC1</text>
<text x="93.6" y="93.5">Dp1</text>
<text x="104.6" y="91">SBU2</text>
<text x="105.4" y="93.5">Dn2</text>
<text x="218.7" y="95.4">14</text>
<text x="218.7" y="94.2">15</text>
<text x="218.7" y="92.9">16</text>
<text x="218.7" y="91.6">17</text>
<text x="218.7" y="90.3">18</text>
<text x="93.6" y="96.1">Dn1</text>
<text x="93.6" y="98.6">SBU1</text>
<text x="93.6" y="101.1">VBUS</text>
<text x="104.5" y="101.1">VBUS</text>
<text x="105.2" y="98.6">CC2</text>
<text x="105.4" y="96.1">Dp2</text>
<text x="218.7" y="101.8">9</text>
<text x="218.7" y="100.5">10</text>
<text x="218.7" y="99.2">11</text>
<text x="218.7" y="98">12</text>
<text x="218.7" y="96.7">13</text>
<text x="93.6" y="103.7">SSRXn2</text>
<text x="93.6" y="106.2">SSRXp2</text>
<text x="103.4" y="106.2">SSTXp2</text>
<text x="103.4" y="103.7">SSTXn2</text>
<text x="218.7" y="106.9">5</text>
<text x="218.7" y="105.6">6</text>
<text x="218.7" y="104.3">7</text>
<text x="218.7" y="103">8</text>
<text x="93.6" y="108.8">GND</text>
<text x="105" y="108.8">GND</text>
<text x="218.7" y="111.9">1</text>
<text x="218.7" y="110.7">2</text>
<text x="218.7" y="109.4">3</text>
<text x="218.7" y="108.1">4</text>
<text x="98.6" y="115.2" transform="rotate(-90 98.6 115.2)">GND</text>
<text x="101.1" y="115.2" transform="rotate(-90 101.1 115.2)">GND</text>
<text x="103.7" y="115.2" transform="rotate(-90 103.7 115.2)">GND</text>
</g>
<g font-size="1.1" fill="#f00">
<text x="66.5" y="82.3">BT_UART1_TX</text>
<text x="124.3" y="82.3">BT_UART1_RX</text>
<text x="66.5" y="87.4">USB_5V_CON</text>
<text x="66.5" y="90">USBC_CC1</text>
<text x="66.5" y="84.9">USB_WATER_TX</text>
<text x="122.4" y="87.4">USB_5V_CON</text>
<text x="123.7" y="84.9">USB_WATER_RX</text>
<text x="66.5" y="92.5">USB_D+</text>
<text x="66.5" y="95">USB_D-</text>
<text x="126.9" y="95">USB_D+</text>
<text x="127.5" y="92.5">USB_D-</text>
<text x="162.4" y="95.7">BT_UART1_TX</text>
<text x="65.9" y="100.1">USB_5V_CON</text>
<text x="123.7" y="100.1">USB_5V_CON</text>
<text x="125.6" y="97.6">USBC_CC2</text>
<text x="162.4" y="96.9">BT_UART1_RX</text>
<text x="162.4" y="100.8">USBC_CC1</text>
<text x="162.4" y="99.5">USBC_CC2</text>
<text x="65.9" y="102.7">USB_WATER_RX</text>
<text x="65.9" y="105.2">BT_UART1_RX</text>
<text x="123.1" y="102.7">USB_WATER_TX</text>
<text x="123.7" y="105.2">BT_UART1_TX</text>
<text x="162.4" y="107.3">NTC3</text>
<text x="162.4" y="104.6">USB_D-</text>
<text x="162.4" y="103.3">USB_D+</text>
<text x="162.4" y="109.6">USB_WATER_RX</text>
<text x="162.4" y="108.4">USB_WATER_TX</text>
<text x="148.5" y="116.2">NTC3</text>
</g>
<g font-size="1.1" fill="#00f">
<text x="264.4" y="187.3">You Zhigen</text>
<text x="264.4" y="191.2">Zhang Pan</text>
<text x="264.4" y="195">Liu Yifan</text>
<text x="242.9" y="200.1">Charge6</text>
<text x="259.3" y="200.8">01-HARGE6-US&amp;LE&amp;KY&amp;200</text>
<text x="286.3" y="199.4">A2</text>
<text x="242.8" y="205.3">02_USB Board</text>
<text x="264.4" y="204.6">400XXX-XXXXX</text>
<text x="286.6" y="204.8">3</text>
<text x="290.9" y="204.8">4</text>
</g>
<g font-size=".9">
<text x="216" y="188.4">①</text>
<text x="216" y="191.3">②</text>
</g>
<text font-size=".9" fill="#00f" x="282.5" y="188">Saturday, May 11, 2024</text>
</svg>
